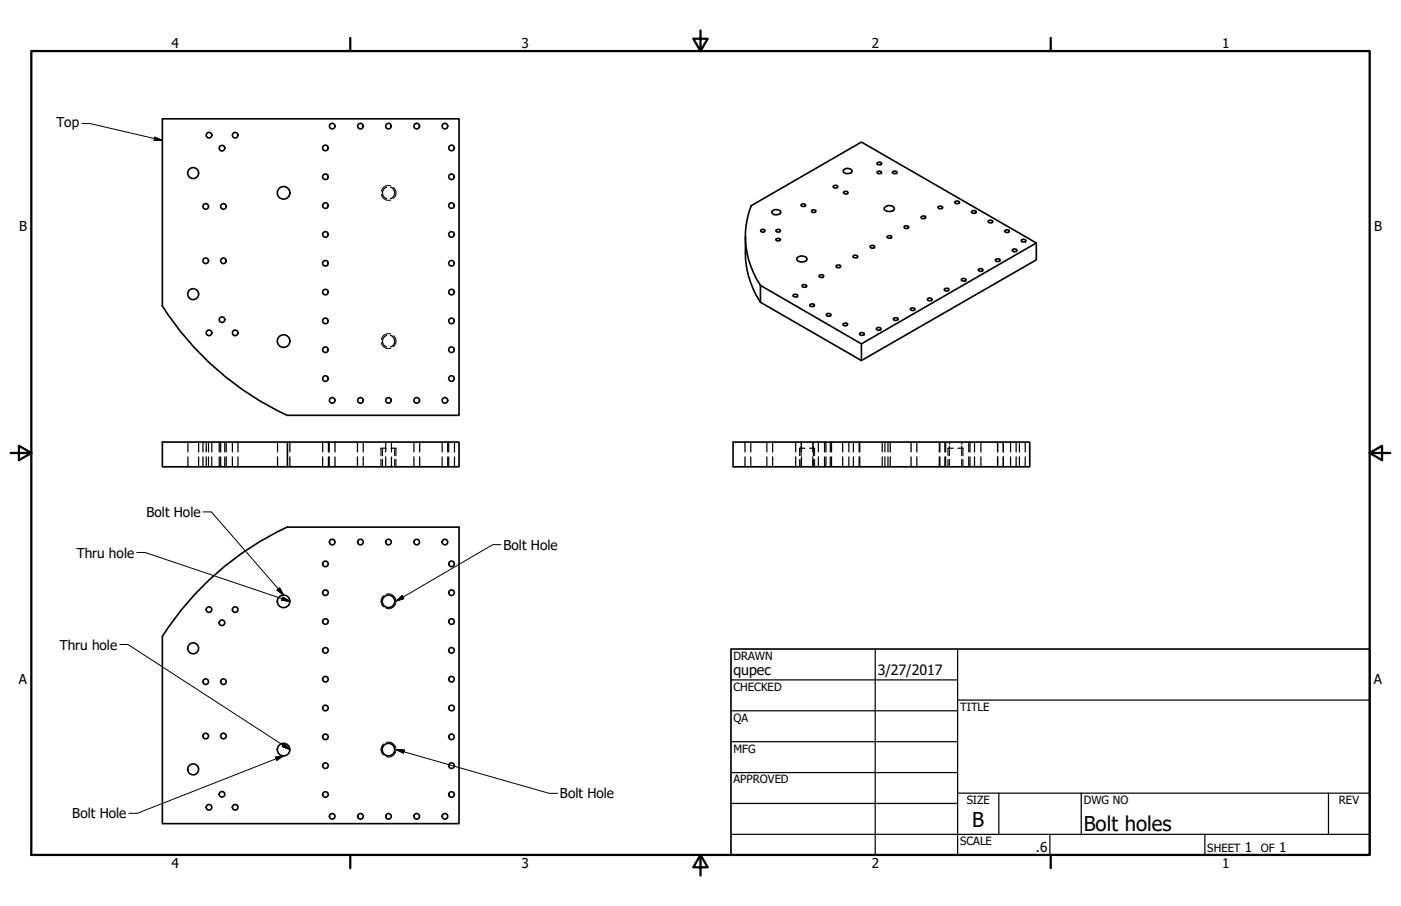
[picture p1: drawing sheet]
<svg xmlns="http://www.w3.org/2000/svg" width="432mm" height="279mm" viewBox="0 0 432 279" stroke-linecap="round" stroke-linejoin="round" font-family="sans-serif">
<!-- layer: Visible (ANSI) -->
<g fill="none" stroke="#000" stroke-width=".51">
<path d="M257 57.3a.77 .77 0 0 1 1.2 .4 .78 .78 0 0 1-.8 .3 .78 .78 0 0 1-.6-.5zM260 59.3a.78 .78 0 0 1 .7-.3 .78 .78 0 0 1 .7 .5 .78 .78 0 0 1-.8 .3 .78 .78 0 0 1-.6-.5zM260.1 52.3a1.68 1.68 0 0 1 2.5 .5 1.64 1.64 0 0 1-2.7 0zM270.3 53.1a.78 .78 0 0 1 .8-.4 .78 .78 0 0 1 .6 .6l-.9 .2h-.3zM270.3 50.3l.9-.3 .5 .3v.2l-.9 .3-.5-.3zM275.1 53.1a.78 .78 0 0 1 .7-.4 .78 .78 0 0 1 .7 .6l-.9 .2h-.3zM229.7 73a32.1 32.1 0 0 0 2.4 16l2.3 4.2M234.6 70.9a.77 .77 0 0 1 1.2 .3 .72 .72 0 0 1-.8 .4 .72 .72 0 0 1-.6-.5zM237.9 65.3a1.69 1.69 0 0 1 2.8 .2 1.7 1.7 0 0 1-2.8 0zM239.1 73.8l.9-.3 .3 .1 .2 .4a.78 .78 0 0 1-.7 .3 .78 .78 0 0 1-.7-.5zM239.1 71.1a.78 .78 0 0 1 .8-.4 .78 .78 0 0 1 .6 .5 .78 .78 0 0 1-.7 .4 .78 .78 0 0 1-.7-.5zM245.7 79.5a1.91 1.91 0 0 1 3 .4 1.86 1.86 0 0 1-3.1-.1z"/>
<path d="M246.9 63.2a.78 .78 0 0 1 .7-.4 .78 .78 0 0 1 .7 .6 .78 .78 0 0 1-.8 .3 .78 .78 0 0 1-.6-.5zM250.3 64.8a.77 .77 0 0 1 1.2 .4 .72 .72 0 0 1-.8 .4 .72 .72 0 0 1-.6-.6zM263 78.9l1-.2 .4 .5-.6 .3-.6-.1-.2-.1zM268.2 75.9l1-.2 .4 .3a.71 .71 0 0 1-.7 .5 .71 .71 0 0 1-.7-.6zM272.7 63.9a1.84 1.84 0 0 1 3 .5 1.86 1.86 0 0 1-3.2-.1zM273.5 72.8l.6-.2 .7 .4a.78 .78 0 0 1-.7 .5 .78 .78 0 0 1-.7-.5zM278.7 69.8l.6-.2 .8 .4a.71 .71 0 0 1-.8 .5 .71 .71 0 0 1-.6-.7zM284 66.8l.9-.2 .4 .3a.78 .78 0 0 1-.7 .6 .78 .78 0 0 1-.8-.5zM289.2 63.8l.6-.2 .8 .3a.72 .72 0 0 1-.8 .5 .72 .72 0 0 1-.6-.6zM294.4 62.2l.6-.2 .7 .3a.78 .78 0 0 1-.7 .5 .78 .78 0 0 1-.7-.4zM299.5 65.2l.9-.2 .3 .1 .2 .4a.87 .87 0 0 1-1.5-.2zM304.6 68.1l.6-.2 .8 .4a.72 .72 0 0 1-.8 .4 .72 .72 0 0 1-.6-.6z"/>
<path d="M309.8 71.1l.8-.2 .5 .3a.78 .78 0 0 1-.7 .5 .78 .78 0 0 1-.8-.5zM312.1 77l.6-.2 .7 .4a.82 .82 0 0 1-1.4 0zM314.8 74l.7-.2 .5 .2 .2 .4-.5 .2a.68 .68 0 0 1-.9-.4zM319.4 74.9l-53.9 31.1M234.4 88a26.4 26.4 0 0 1-2.9-24.6l34-19.6 53.9 31.1v5.2l-53.9 31.1M234.4 88l31.1 18v5.2l-31.1-18M234.4 88v5.2M244.5 90.9l1-.1 .4 .5-.5 .3-.7-.1-.2-.1zM247.3 87.9l.6-.1 .6 .1 .1 .4-.4 .3a.68 .68 0 0 1-1-.5zM249.7 93.9l.9-.2 .4 .3a.78 .78 0 0 1-.7 .6 .78 .78 0 0 1-.7-.5zM252.5 85l.6-.3 .8 .4a.78 .78 0 0 1-.7 .5 .78 .78 0 0 1-.8-.4zM254.8 96.8l.6-.2 .8 .4a.71 .71 0 0 1-.8 .6 .71 .71 0 0 1-.6-.8z"/>
<path d="M257.7 81.9l1-.2 .4 .3a.71 .71 0 0 1-.7 .6 .71 .71 0 0 1-.7-.7zM259.9 99.8l1-.2 .3 .3a.78 .78 0 0 1-.7 .6 .78 .78 0 0 1-.7-.5zM275.5 98.2l.5-.2 .7 .1 .1 .4-.5 .3a.68 .68 0 0 1-1-.4zM280.7 95.1l.5-.2 .8 .3a.78 .78 0 0 1-.7 .6 .78 .78 0 0 1-.8-.5zM285.9 92.1l.9-.2 .3 .2 .2 .4-.9 .3-.5-.3zM291.1 89.1l1-.2 .4 .3a.78 .78 0 0 1-.7 .6 .78 .78 0 0 1-.8-.5zM296.4 86l.6-.1 .6 .1 .2 .4-.6 .3a.68 .68 0 0 1-.9-.5zM301.6 83.1l1-.2 .4 .3a.78 .78 0 0 1-.7 .5 .78 .78 0 0 1-.8-.5zM306.9 80l.6-.2 .6 .1 .1 .5-.5 .2a.68 .68 0 0 1-.9-.4zM265 102.8l.6-.2 .8 .3a.71 .71 0 0 1-.8 .6 .71 .71 0 0 1-.6-.7zM270.2 101.2l.6-.2 .7 .3a.82 .82 0 0 1-1.4 .1zM50 136.3h38.6v7.7h-38.6z"/>
<path d="M88.6 136.3h52.9v7.7h-52.9M88.6 128.1h52.9v-91.5h-91.5v57.7a91.5 91.5 0 0 0 38.6 33.8M225.9 136.3h91.5v7.7h-91.5zM88.6 162.5a91.5 91.5 0 0 0-38.6 33.8v57.7h91.5v-91.4h-52.9"/>
<circle cx="102.4" cy="38.9" r=".86"/>
<circle cx="111.1" cy="38.9" r=".86"/>
<circle cx="119.7" cy="38.9" r=".86"/>
<circle cx="128.4" cy="38.9" r=".86"/>
<circle cx="137.1" cy="38.9" r=".86"/>
<circle cx="59.5" cy="53.4" r="1.68"/>
<circle cx="64.4" cy="41.7" r=".86"/>
<circle cx="68.4" cy="45.7" r=".86"/>
<circle cx="72.5" cy="41.7" r=".86"/>
<circle cx="87.4" cy="59.5" r="1.94"/>
<circle cx="100.3" cy="54.5" r=".86"/>
<circle cx="100.3" cy="45.6" r=".86"/>
<circle cx="139.2" cy="54.5" r=".86"/>
<circle cx="139.2" cy="45.6" r=".86"/>
<circle cx="63.4" cy="63.7" r=".86"/>
<circle cx="68.9" cy="63.7" r=".86"/>
<circle cx="100.3" cy="63.4" r=".86"/>
<circle cx="100.3" cy="72.3" r=".86"/>
<circle cx="139.2" cy="63.4" r=".86"/>
<circle cx="139.2" cy="72.3" r=".86"/>
<circle cx="59.5" cy="90.7" r="1.68"/>
<circle cx="63.4" cy="80.4" r=".86"/>
<circle cx="68.4" cy="98.6" r=".86"/>
<circle cx="68.9" cy="80.4" r=".86"/>
<circle cx="100.3" cy="99" r=".86"/>
<circle cx="100.3" cy="81.2" r=".86"/>
<circle cx="100.3" cy="90.1" r=".86"/>
<circle cx="139.2" cy="99" r=".86"/>
<circle cx="139.2" cy="81.2" r=".86"/>
<circle cx="139.2" cy="90.1" r=".86"/>
<circle cx="64.4" cy="102.6" r=".86"/>
<circle cx="72.5" cy="102.6" r=".86"/>
<circle cx="87.4" cy="105.2" r="1.94"/>
<circle cx="100.3" cy="107.9" r=".86"/>
<circle cx="100.3" cy="116.7" r=".86"/>
<circle cx="139.2" cy="107.9" r=".86"/>
<circle cx="139.2" cy="116.7" r=".86"/>
<circle cx="102.4" cy="123.5" r=".86"/>
<circle cx="111.1" cy="123.5" r=".86"/>
<circle cx="119.7" cy="123.5" r=".86"/>
<circle cx="128.4" cy="123.5" r=".86"/>
<circle cx="137.1" cy="123.5" r=".86"/>
<circle cx="100.3" cy="173.9" r=".86"/>
<circle cx="102.4" cy="167.2" r=".86"/>
<circle cx="111.1" cy="167.2" r=".86"/>
<circle cx="119.7" cy="167.2" r=".86"/>
<circle cx="128.4" cy="167.2" r=".86"/>
<circle cx="137.1" cy="167.2" r=".86"/>
<circle cx="139.2" cy="173.9" r=".86"/>
<circle cx="59.5" cy="199.9" r="1.68"/>
<circle cx="64.4" cy="188" r=".86"/>
<circle cx="68.4" cy="192.1" r=".86"/>
<circle cx="72.5" cy="188" r=".86"/>
<circle cx="87.4" cy="185.5" r="1.94"/>
<circle cx="100.3" cy="182.8" r=".86"/>
<circle cx="100.3" cy="191.7" r=".86"/>
<circle cx="119.7" cy="185.5" r="1.94"/>
<circle cx="139.2" cy="182.8" r=".86"/>
<circle cx="139.2" cy="191.7" r=".86"/>
<circle cx="63.4" cy="210.2" r=".86"/>
<circle cx="68.9" cy="210.2" r=".86"/>
<circle cx="100.3" cy="218.3" r=".86"/>
<circle cx="100.3" cy="209.5" r=".86"/>
<circle cx="100.3" cy="200.6" r=".86"/>
<circle cx="139.2" cy="209.5" r=".86"/>
<circle cx="139.2" cy="218.3" r=".86"/>
<circle cx="139.2" cy="200.6" r=".86"/>
<circle cx="59.5" cy="237.3" r="1.68"/>
<circle cx="63.4" cy="227" r=".86"/>
<circle cx="68.9" cy="227" r=".86"/>
<circle cx="87.4" cy="231.2" r="1.94"/>
<circle cx="100.3" cy="236.1" r=".86"/>
<circle cx="100.3" cy="227.2" r=".86"/>
<circle cx="119.7" cy="231.2" r="1.94"/>
<circle cx="139.2" cy="236.1" r=".86"/>
<circle cx="139.2" cy="227.2" r=".86"/>
<circle cx="64.4" cy="249" r=".86"/>
<circle cx="68.4" cy="245" r=".86"/>
<circle cx="72.5" cy="249" r=".86"/>
<circle cx="100.3" cy="245" r=".86"/>
<circle cx="102.4" cy="251.7" r=".86"/>
<circle cx="111.1" cy="251.7" r=".86"/>
<circle cx="119.7" cy="251.7" r=".86"/>
<circle cx="128.4" cy="251.7" r=".86"/>
<circle cx="137.1" cy="251.7" r=".86"/>
<circle cx="139.2" cy="245" r=".86"/>
</g>
<!-- layer: Hidden (ANSI) -->
<g fill="none" stroke="#000" stroke-width=".38">
<path d="M119.2 57.7a1.85 1.85 0 0 0-1.3 1.8 1.85 1.85 0 0 0 1.3 1.8M120.3 57.7a1.85 1.85 0 0 1 1.4 1.8 1.85 1.85 0 0 1-1.4 1.8M119.2 103.4a1.85 1.85 0 0 0-1.3 1.8 1.85 1.85 0 0 0 1.3 1.8M120.3 103.4a1.85 1.85 0 0 1 1.4 1.8 1.85 1.85 0 0 1-1.4 1.8M57.9 136.3v3.1M61.2 136.3v3.1M62.5 136.3v3.1M63.6 136.3v3.1M64.3 136.3v3.1M65.3 136.3v3.1M67.6 136.3v3.1M68 136.3v3.1"/>
<path d="M69.3 136.3v3.1M69.7 136.3v3.1M71.6 136.3v3.1M73.3 136.3v3.1M85.5 136.3v3.1M89.3 136.3v3.1M99.4 136.3v3.1M101.2 136.3v3.1M101.5 136.3v3.1M103.3 136.3v3.1M110.2 136.3v3.1M112 136.3v3.1"/>
<path d="M117.4 138.2h1.6M117.9 138.2v2.3M118.9 136.3v3.1M120.5 138.2h1.5M120.6 136.3v3.1M121.7 138.2v2.3M127.6 136.3v3.1M129.3 136.3v3.1M136.3 136.3v3.1M138 136.3v3.1M138.3 136.3v3.1M140.1 136.3v3.1"/>
<path d="M229.6 136.3v3.1M231.4 136.3v3.1M236.3 136.3v3.1M238.1 136.3v3.1M245.2 136.3v3.1M246.4 138.2h1.6M246.9 136.3v.7M246.9 137.6v2.9M247 136.3v3.1M249.6 138.2h1.5M250.5 136.3v3.1M250.7 136.3v.7"/>
<path d="M250.7 137.6v2.9M252.2 136.3v3.1M254.1 136.3v3.1M254.6 136.3v3.1M255.9 136.3v3.1M256.3 136.3v3.1M259.7 136.3v3.1M261.6 136.3v3.1M263 136.3v3.1M264.8 136.3v3.1M265 136.3v3.1M271.9 136.3v3.1"/>
<path d="M272.7 136.3v3.1M273.7 136.3v3.1M274.4 136.3v3.1M280.8 136.3v3.1M282.6 136.3v3.1M289.5 136.3v3.1M289.7 136.3v3.1M291.2 136.3v3.1M291.5 136.3v3.1M292.2 138.2h1.6M292.6 136.3v.7M292.6 137.6v2.9"/>
<path d="M295.3 138.2h1.5M296.4 136.3v.7M296.4 137.6v2.9M298.6 136.3v3.1M299 136.3v3.1M300.4 136.3v3.1M302.3 136.3v3.1M307.5 136.3v3.1M309.2 136.3v3.1M311.5 136.3v3.1M313.2 136.3v3.1M314.2 136.3v3.1"/>
<path d="M316 136.3v3.1M57.9 140.9v3.1M61.2 140.9v3.1M62.5 140.9v3.1M63.6 140.9v3.1M64.3 140.9v3.1M65.3 140.9v3.1M67.6 140.9v3.1M68 140.9v3.1M69.3 140.9v3.1M69.7 140.9v3.1M71.6 140.9v3.1"/>
<path d="M73.3 140.9v3.1M85.5 140.9v3.1M89.3 140.9v3.1M99.4 140.9v3.1M101.2 140.9v3.1M101.5 140.9v3.1M103.3 140.9v3.1M110.2 140.9v3.1M112 140.9v3.1M117.9 141.7v2.3M118.9 140.9v3.1M120.6 140.9v3.1"/>
<path d="M121.7 141.7v2.3M127.6 140.9v3.1M129.3 140.9v3.1M136.3 140.9v3.1M138 140.9v3.1M138.3 140.9v3.1M140.1 140.9v3.1M229.6 140.9v3.1M231.4 140.9v3.1M236.3 140.9v3.1M238.1 140.9v3.1M245.2 140.9v3.1"/>
<path d="M246.9 141.7v2.3M247 140.9v3.1M250.5 140.9v3.1M250.7 141.7v2.3M252.2 140.9v3.1M254.1 140.9v3.1M254.6 140.9v3.1M255.9 140.9v3.1M256.3 140.9v3.1M259.7 140.9v3.1M261.6 140.9v3.1M263 140.9v3.1"/>
<path d="M264.8 140.9v3.1M265 140.9v3.1M271.9 140.9v3.1M272.7 140.9v3.1M273.7 140.9v3.1M274.4 140.9v3.1M280.8 140.9v3.1M282.6 140.9v3.1M289.5 140.9v3.1M289.7 140.9v3.1M291.2 140.9v3.1M291.5 140.9v3.1"/>
<path d="M292.6 141.7v2.3M296.4 141.7v2.3M298.6 140.9v3.1M299 140.9v3.1M300.4 140.9v3.1M302.3 140.9v3.1M307.5 140.9v3.1M309.2 140.9v3.1M311.5 140.9v3.1M313.2 140.9v3.1M314.2 140.9v3.1M316 140.9v3.1"/>
</g>
<!-- layer: Hidden Narrow (ANSI) -->
<g fill="none" stroke="#000" stroke-width=".31">
<path d="M117.5 59.9a2.26 2.26 0 0 0 3 1.8M120.5 57.3a2.19 2.19 0 0 0-3 1.7M121.3 57.8a2.31 2.31 0 0 1 0 3.4M117.5 105.7a2.26 2.26 0 0 0 3 1.7M120.5 103a2.19 2.19 0 0 0-3 1.7M121.3 103.5a2.31 2.31 0 0 1 0 3.4M117.4 138.2v2.3M122 138.2v2.3M246.4 138.2v2.3M251.1 138.2v2.3M292.2 138.2v2.3M296.8 138.2v2.3"/>
<path d="M117.4 141.7v2.3M122 141.7v2.3M246.4 141.7v2.3M251.1 141.7v2.3M292.2 141.7v2.3M296.8 141.7v2.3M118.2 183.7a2.19 2.19 0 0 0 0 3.4M119.1 183.2a2.34 2.34 0 0 1 2.9 1.8M122 185.9a2.26 2.26 0 0 1-2.9 1.7M118.2 229.4a2.19 2.19 0 0 0 0 3.5M119.1 228.9a2.34 2.34 0 0 1 2.9 1.8M122 231.6a2.26 2.26 0 0 1-2.9 1.8"/>
</g>
<!-- layer: Border (ANSI) -->
<path d="M9.7 15.7h412.4v248h-412.4zM107.9 11.7v4M215.9 9.4v6.3l-2.2-3.8h4.4l-2.2 3.8M323.8 11.7v4M3.3 139.7h6.4l-3.9-2.2v4.4l3.9-2.2M422.1 139.7l3.9 2.2v-4.4l-3.9 2.2h6.4M107.9 263.7v4M215.9 263.7l2.2 3.8h-4.4l2.2-3.8v6.3M323.8 263.7v4" fill="none" stroke="#000" stroke-width=".7"/>
<!-- layer: Title (ANSI) -->
<g fill="none" stroke="#000" stroke-width=".38">
<path d="M225.3 209.7h69.8M225.3 219.2h69.8M269.7 200.2v63.5M295.1 215.9h127M295.1 200.2v63.5M225.3 228.7h69.8M225.3 238.3h69.8M225.3 257.3h196.8M225.3 247.8h69.8M295.1 244.6h127M307.8 244.6v12.7M323.6 257.3v6.4"/>
<path d="M333.2 244.6v12.7M371.3 257.3v6.4M409.4 244.6v12.7"/>
</g>
<path d="M225.3 200.2h196.8v63.5h-196.8z" fill="none" stroke="#000" stroke-width=".51"/>
<!-- layer: Symbol (ANSI) -->
<g fill="none" stroke="#000" stroke-width=".31">
<path d="M25.2 38.1h2.5l22.3 5.2M47.7 42.3l2.3 1-2.5-.1zM62.6 157.9h2.6l22.2 25.6M42.2 170.4h2.5l44.6 15M154.4 168h-2.5l-29.9 17.4M37 198.8h2.4l49.9 32.3M85.4 182l.8-.7 1.2 2.2zM87.1 184.1l2.2 1.3-2.5-.3zM122 185.4l2-1.7 .5 .9zM84.9 233.5l2.5-.5-2.1 1.4zM87.4 233l-45.1 17.8h-2.5M87.5 229.4l1.8 1.7-2.3-.9z"/>
<path d="M122 231.1l2.6 .2-.3 1zM122 231.1l47.3 13.6h2.5"/>
</g>
<g fill="#000" stroke="#000" stroke-width=".31">
<path d="M47.5 43.2l2.5 .1zM47.7 42.3l2.3 1-2.5-.1zM85.4 182l2 1.5zM85.4 182l.8-.7 1.2 2.2zM86.8 185.1l2.5 .3zM87.1 184.1l2.2 1.3-2.5-.3zM122 185.4l2-1.7zM122 185.4l2-1.7 .5 .9zM85.3 234.4l2.1-1.4zM84.9 233.5l2.5-.5-2.1 1.4zM87 230.2l2.3 .9zM87.5 229.4l1.8 1.7-2.3-.9z"/>
<path d="M122 231.1l2.6 .2zM122 231.1l2.6 .2-.3 1z"/>
</g>
<g font-size="6.3">
<text x="299.7" y="255.1">B</text>
<text x="334" y="256.4">Bolt holes</text>
</g>
<g font-size="4.4">
<text x="226.1" y="208">qupec</text>
<text x="270.5" y="208.2">3/27/2017</text>
</g>
<g font-size="4.2">
<text x="52.8" y="14.7">4</text>
<text x="160.8" y="14.7">3</text>
<text x="268.7" y="14.7">2</text>
<text x="376.7" y="14.7">1</text>
<text x="17.4" y="39.2">Top</text>
<text x="5.9" y="71.4">B</text>
<text x="423.5" y="71.4">B</text>
<text x="45.1" y="159.4">Bolt Hole</text>
<text x="23.7" y="172">Thru hole</text>
<text x="155.2" y="169.5">Bolt Hole</text>
<text x="18.4" y="200.3">Thru hole</text>
<text x="5.8" y="211.1">A</text>
<text x="423.4" y="211.1">A</text>
<text x="172.6" y="246.2">Bolt Hole</text>
<text x="22.3" y="252.4">Bolt Hole</text>
<text x="319.3" y="262.8">.6</text>
<text x="383.7" y="262.8">1</text>
<text x="394.2" y="262.8">1</text>
<text x="52.8" y="267.7">4</text>
<text x="160.8" y="267.7">3</text>
<text x="268.7" y="267.7">2</text>
<text x="376.7" y="267.7">1</text>
</g>
<g font-size="3.5">
<text x="226.1" y="203.5">DRAWN</text>
<text x="226.1" y="213">CHECKED</text>
<text x="295.9" y="219.2">TITLE</text>
<text x="226.1" y="222.6">QA</text>
<text x="226.1" y="232.1">MFG</text>
<text x="226.1" y="241.6">APPROVED</text>
<text x="297.9" y="248">SIZE</text>
<text x="334" y="248">DWG NO</text>
<text x="412.7" y="247.9">REV</text>
<text x="295.9" y="260.7">SCALE</text>
<text x="372.1" y="262.8">SHEET</text>
<text x="388.6" y="262.8">OF</text>
</g>
</svg>
